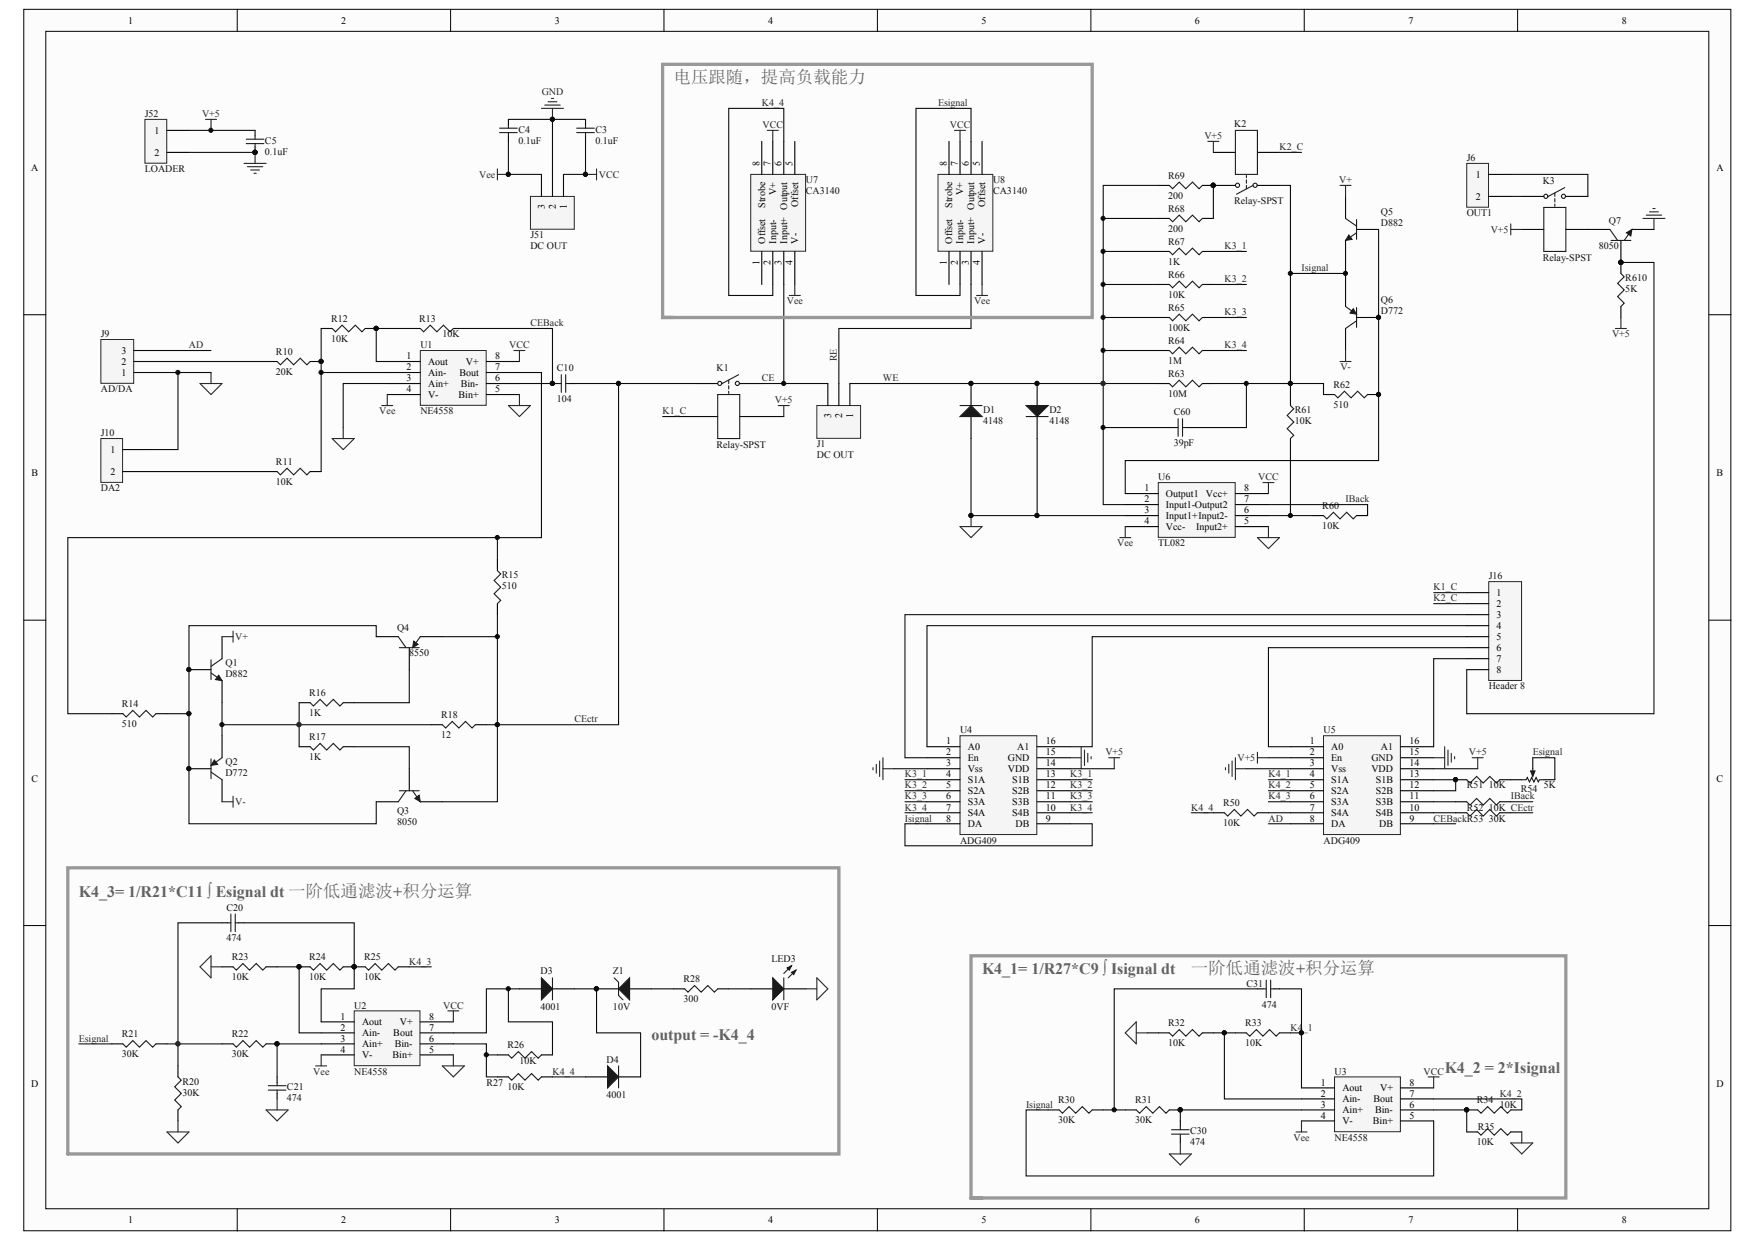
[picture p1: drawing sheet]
<svg xmlns="http://www.w3.org/2000/svg" width="297mm" height="210mm" viewBox="0 0 297 210" stroke-linecap="round" stroke-linejoin="round" font-family="sans-serif">
<g fill="#fcfcfc" stroke="#000" stroke-width=".17">
<path d="M4 1.6h288.3v206.2h-288.3z"/>
<path d="M7.7 5.3h280.9v198.8h-280.9z"/>
</g>
<g fill="none" stroke="#000" stroke-width=".17">
<path d="M40.1 1.6v3.7M76.1 1.6v3.7M112.1 1.6v3.7M148.2 1.6v3.7M184.2 1.6v3.7M220.2 1.6v3.7M256.3 1.6v3.7M4 53.1h3.7M288.6 53.1h3.7M4 104.7h3.7M288.6 104.7h3.7M4 156.3h3.7"/>
<path d="M288.6 156.3h3.7M40.1 204.2v3.7M76.1 204.2v3.7M112.1 204.2v3.7M148.2 204.2v3.7M184.2 204.2v3.7M220.2 204.2v3.7M256.3 204.2v3.7"/>
</g>
<g fill="#0e0e0e" stroke="#0e0e0e" stroke-width=".17">
<circle cx="30" cy="176.3" r=".35"/>
<circle cx="50.5" cy="122.4" r=".35"/>
<circle cx="186.3" cy="64.7" r=".35"/>
<circle cx="43.1" cy="25.7" r=".35"/>
<circle cx="100.7" cy="167" r=".35"/>
<circle cx="31.9" cy="113.1" r=".35"/>
<circle cx="31.9" cy="129.8" r=".35"/>
</g>
<path d="M43.1 22v.9M43.1 24.8v.9M31.9 113.1h3.7M37.5 107.5v3.7M37.5 114.9v3.8M31.9 129.8h3.7M37.5 124.2v3.8M37.5 131.7v3.7M100.7 167h3.8M106.3 167h3.7" fill="none" stroke="#000" stroke-width=".19"/>
<path d="M41.6 23.5h3M41.6 24.2h3M43.1 22.9v.6M43.1 24.2v.6M35.6 113.6l1.9 1.3M35.6 111.4v3.4M37.5 111.2l-1.9 1.3M35.6 128.1v3.4M35.6 130.4l1.9 1.3M37.5 128l-1.3 .9M103.7 165.1l.8 .8v2.2l.7 .7" fill="none" stroke="#1c1c1c" stroke-width=".19"/>
<path d="M104.5 167l1.8-1.9v3.7z" fill="#1c1c1c" stroke="#1c1c1c" stroke-width=".19"/>
<g fill="#1c1c1c" stroke="#1c1c1c" stroke-width=".17">
<path d="M36.9 114l.6 .9-1.1-.1z"/>
<path d="M36.2 128.3l.6 .8-1.2 .2z"/>
</g>
<path d="M24.5 20.2h3.7v7.4h-3.7z" fill="#f5f5f5" stroke="#262626" stroke-width=".17"/>
<path d="M28.2 22h3.7M28.2 25.7h3.7" fill="none" stroke="#000" stroke-width=".19"/>
<path d="M31.9 22h11.2M31.9 25.7h11.2" fill="none" stroke="#0e0e0e" stroke-width=".19"/>
<path d="M34.7 20.2h1.9M35.6 20.2v1.8M41.2 27.6h3.7M41.8 28.2h2.6M42.3 28.7h1.5M42.9 29.3h.4M43.1 25.7v1.9" fill="none" stroke="#262626" stroke-width=".19"/>
<g fill="#0e0e0e" stroke="#0e0e0e" stroke-width=".17">
<circle cx="43.1" cy="25.7" r=".35"/>
<circle cx="35.6" cy="22" r=".35"/>
</g>
<path d="M89.6 33.2h7.4v5.5h-7.4z" fill="#f5f5f5" stroke="#262626" stroke-width=".17"/>
<path d="M85.9 20.2v.9M85.9 22.9v1M91.4 29.5v3.7M93.3 29.5v3.7M95.2 29.5v3.7M98.9 20.2v.9M98.9 22.9v1" fill="none" stroke="#000" stroke-width=".19"/>
<path d="M84.4 21.6h2.9M84.4 22.4h2.9M85.9 21.1v.5M85.9 22.4v.5M97.4 21.6h3M97.4 22.4h3M98.9 21.1v.5M98.9 22.4v.5" fill="none" stroke="#1c1c1c" stroke-width=".19"/>
<path d="M85.9 23.9v5.6h5.5M85.9 20.2h13M93.3 20.2v9.3M98.9 23.9v5.6h-3.7" fill="none" stroke="#0e0e0e" stroke-width=".19"/>
<g fill="#0e0e0e" stroke="#0e0e0e" stroke-width=".17">
<circle cx="85.8" cy="29.4" r=".35"/>
<circle cx="98.9" cy="29.4" r=".35"/>
<circle cx="93.3" cy="20.1" r=".35"/>
</g>
<path d="M91.4 18.3h3.8M92 17.7h2.6M92.6 17.2h1.4M93.1 16.6h.4M93.3 18.3v1.9M84 29.5h1.9M84 28.5v1.9M98.9 29.5h1.8M100.7 28.5v1.9" fill="none" stroke="#262626" stroke-width=".19"/>
<path d="M17 57.3h5.6v7.4h-5.6z" fill="#f5f5f5" stroke="#262626" stroke-width=".17"/>
<path d="M22.6 59.2h3.7M22.6 62.9h3.7M22.6 61h3.7" fill="none" stroke="#000" stroke-width=".19"/>
<path d="M26.3 59.2h9.3" fill="none" stroke="#0e0e0e" stroke-width=".19"/>
<path d="M33.8 64.8h3.7l-1.9 1.8zM35.6 62.9v1.9" fill="none" stroke="#262626" stroke-width=".19"/>
<path d="M71 59.2h11.1v9.2h-11.1z" fill="#f5f5f5" stroke="#262626" stroke-width=".17"/>
<path d="M65.4 61h5.6M65.4 62.9h5.6M65.4 64.8h5.6M65.4 66.6h5.6M82.1 61h5.6M82.1 62.9h5.6M82.1 64.8h5.6M82.1 66.6h5.6" fill="none" stroke="#000" stroke-width=".19"/>
<path d="M17 74.1h3.7v7.4h-3.7z" fill="#f5f5f5" stroke="#262626" stroke-width=".17"/>
<g fill="none" stroke="#000" stroke-width=".19">
<path d="M54.2 55.5h1.9M61.7 55.5h1.8M69.1 55.5h1.9M76.6 55.5h1.8M20.8 75.9h3.7M20.8 79.6h3.7M44.9 79.6h1.9M44.9 61h1.9M52.4 79.6h1.8M52.4 61h1.8M93.3 64.8h.9M96.1 64.8h.9"/>
<path d="M84 94.5v1.9M50.5 118.7h1.9M58 118.7h1.8M63.5 107.5h3.8M69.1 109.4v3.7M71 107.5h3.7M84 101.9v1.9M18.9 120.5h1.9M26.3 120.5h1.9M50.5 126.1h1.9M58 126.1h1.8M63.5 135.4h3.8"/>
<path d="M69.1 129.8v3.7M71 135.4h3.7M72.8 122.4h1.9M80.3 122.4h1.8"/>
</g>
<g fill="none" stroke="#0e0e0e" stroke-width=".19">
<path d="M54.2 55.5v24.1M69.1 55.5h-5.6v5.5h1.9M78.4 55.5h14.9v9.3h-5.6M24.5 79.6h20.4M26.3 62.9h9.3M26.3 61h18.6M30.1 62.9v13h-5.6M54.2 62.9h11.2M65.4 64.8h-7.4v7.4M87.7 62.9h3.7v27.9h-79.9v29.7h7.4M97 64.8h7.5v57.6h-20.5v13h-9.3M84 90.8v3.7"/>
<path d="M37.5 118.7v5.5M50.5 118.7v7.4M63.5 107.5v-1.8h-31.6v14.8h-3.7M69.1 113.1v5.6h-9.3M74.7 107.5h9.3M84 103.8v18.6h-1.9M31.9 120.5v18.6h31.6v-3.7M37.5 122.4h35.3M59.8 126.1h9.3v3.7"/>
</g>
<g fill="#0e0e0e" stroke="#0e0e0e" stroke-width=".17">
<circle cx="30" cy="62.9" r=".35"/>
<circle cx="54.2" cy="61" r=".35"/>
<circle cx="54.2" cy="62.9" r=".35"/>
<circle cx="63.5" cy="55.5" r=".35"/>
<circle cx="93.3" cy="64.7" r=".35"/>
<circle cx="31.9" cy="120.5" r=".35"/>
<circle cx="37.5" cy="122.4" r=".35"/>
<circle cx="84" cy="122.4" r=".35"/>
<circle cx="84" cy="107.5" r=".35"/>
<circle cx="104.4" cy="64.7" r=".35"/>
<circle cx="84" cy="90.8" r=".35"/>
</g>
<g fill="none" stroke="#1c1c1c" stroke-width=".19">
<path d="M56.1 55.5l.6 .5 1.1-1.1 1.1 1.1 1.1-1.1 1.1 1.1 .6-.5M71 55.5l.5 .5 1.1-1.1 1.2 1.1 1.1-1.1 1.1 1.1 .6-.5M46.8 61l.6 .6 1.1-1.1 1.1 1.1 1.1-1.1 1.1 1.1 .6-.6M46.8 79.6l.6 .6 1.1-1.1 1.1 1.1 1.1-1.1 1.1 1.1 .6-.6M94.2 64.8h.6M94.8 63.3v3M95.5 63.3v3M95.5 64.8h.6M84 96.4l.6 .5-1.2 1.1 1.2 1.1-1.2 1.2 1.2 1.1-.6 .5M52.4 118.7l.5 .5 1.1-1.1 1.2 1.1 1.1-1.1 1.1 1.1 .6-.5M67.3 107.5l1.3 1.9M67.4 109.4h3.4"/>
<path d="M71 107.5l-1 1.3M20.8 120.5l.5 .6 1.1-1.1 1.1 1.1 1.2-1.1 1.1 1.1 .5-.6M52.4 126.1l.5 .6 1.1-1.2 1.2 1.2 1.1-1.2 1.1 1.2 .6-.6M67.4 133.5h3.4M68.6 133.5l-1.3 1.9M69.7 133.5l1.3 1.9M74.7 122.4l.6 .5 1.1-1.1 1.1 1.1 1.1-1.1 1.1 1.1 .6-.5"/>
</g>
<path d="M56.1 74.1h3.7l-1.8 1.8zM58 72.2v1.9M85.9 68.5h3.7l-1.9 1.8zM87.7 66.6v1.9M37.5 107.5h1.9M39.4 106.6v1.8M37.5 135.4h1.9M39.4 134.5v1.8" fill="none" stroke="#262626" stroke-width=".19"/>
<g fill="#1c1c1c" stroke="#1c1c1c" stroke-width=".17">
<path d="M70 134.8l.8-.5 .2 1.1z"/>
<path d="M69.9 108.3l.7 .5-.9 .6z"/>
</g>
<circle cx="50.5" cy="122.4" r=".35" fill="#262626" stroke="#262626" stroke-width=".17"/>
<path d="M59.8 170.7h11.1v9.3h-11.1z" fill="#f5f5f5" stroke="#262626" stroke-width=".17"/>
<g fill="none" stroke="#000" stroke-width=".19">
<path d="M37.5 155.8h.9M40.3 155.8h.9M18.9 176.3h1.9M26.3 176.3h1.9M30.1 180v1.9M37.5 176.3h1.9M37.5 163.3h1.9M44.9 176.3h1.9M44.9 163.3h1.9M50.5 163.3h1.9M54.2 172.6h5.6M54.2 174.4h5.6"/>
<path d="M54.2 176.3h5.6M54.2 178.1h5.6M58 163.3h3.7M67.3 163.3h1.8M71 172.6h5.6M71 174.4h5.6M71 176.3h5.6M71 178.1h5.6M84 178.1h1.9M87.7 167h3.7M91.4 178.1h1.9M93.3 167h3.7"/>
<path d="M113.8 167h1.8M121.2 167h1.9M126.8 167h3.7M132.4 167h3.7M195.6 174.4h1.9M203 174.4h1.9M208.6 174.4h1.9M216.1 174.4h1.8M30.1 187.4v1.9M46.8 181.9v.9M46.8 184.6v1M84 181.9h1.9"/>
<path d="M91.4 181.9h1.9M98.9 181.9h3.7M104.5 181.9h3.7M177 187.4h1.9M184.4 187.4h1.9M190 187.4h1.9M197.5 187.4h1.8M247.7 187.4h1.8M247.7 191.1h1.8M255.1 187.4h1.9M255.1 191.1h1.9"/>
</g>
<g fill="#0e0e0e" stroke="#0e0e0e" stroke-width=".17">
<circle cx="59.8" cy="163.3" r=".35"/>
<circle cx="50.5" cy="163.3" r=".35"/>
<circle cx="46.8" cy="176.3" r=".35"/>
<circle cx="199.3" cy="187.4" r=".35"/>
<circle cx="82.1" cy="178.1" r=".35"/>
<circle cx="85.8" cy="167" r=".35"/>
<circle cx="100.7" cy="167" r=".35"/>
<circle cx="247.7" cy="187.4" r=".35"/>
</g>
<g fill="none" stroke="#1c1c1c" stroke-width=".19">
<path d="M38.4 155.8h.6M39 154.3v3M39.7 154.3v3M39.7 155.8h.6M20.8 176.3l.5 .5 1.1-1.1 1.1 1.1 1.2-1.1 1.1 1.1 .5-.5M39.4 163.3l.5 .5 1.1-1.1 1.1 1.1 1.2-1.1 1.1 1.1 .5-.5M39.4 176.3l.5 .5 1.1-1.1 1.1 1.1 1.2-1.1 1.1 1.1 .5-.5M52.4 163.3l.5 .5 1.1-1.1 1.2 1.1 1.1-1.1 1.1 1.1 .6-.5M61.7 163.3l.5 .5 1.1-1.1 1.2 1.1 1.1-1.1 1.1 1.1 .6-.5M85.9 178.1l.5 .6 1.1-1.1 1.1 1.1 1.2-1.1 1.1 1.1 .5-.6M93.3 165.1v3.7M104.5 180v3.7"/>
<path d="M115.6 167l.6 .5 1.1-1.1 1.1 1.1 1.1-1.1 1.1 1.1 .6-.5M132.4 165.1v3.7M133.7 163.1l-1.3 1.3M134.4 163.8l-1.3 1.3M197.5 174.4l.5 .6 1.1-1.1 1.1 1.1 1.2-1.1 1.1 1.1 .5-.6M210.5 174.4l.5 .6 1.2-1.1 1.1 1.1 1.1-1.1 1.1 1.1 .6-.6M30.1 181.9l.5 .5-1.1 1.1 1.1 1.1-1.1 1.2 1.1 1.1-.5 .5M45.3 184.1h3M45.3 183.3h3M46.8 182.8v.5M46.8 184.1v.5M85.9 181.9l.5 .5 1.1-1.1 1.1 1.1 1.2-1.1 1.1 1.1 .5-.5"/>
<path d="M178.9 187.4l.5 .6 1.1-1.1 1.1 1.1 1.2-1.1 1.1 1.1 .5-.6M191.9 187.4l.5 .6 1.2-1.1 1.1 1.1 1.1-1.1 1.1 1.1 .6-.6M249.5 191.1l.6 .6 1.1-1.1 1.1 1.1 1.1-1.1 1.2 1.1 .5-.6M249.5 187.4l.6 .6 1.1-1.1 1.1 1.1 1.1-1.1 1.2 1.1 .5-.6"/>
</g>
<g fill="#1c1c1c" stroke="#1c1c1c" stroke-width=".19">
<path d="M130.5 165.1l1.9 1.9-1.9 1.8z"/>
<path d="M133.7 164.2l.7-.4-.4 .8z"/>
<path d="M132.9 163.5l.8-.4-.4 .7z"/>
<path d="M91.4 165.1l1.9 1.9-1.9 1.8z"/>
<path d="M102.6 180l1.9 1.9-1.9 1.8z"/>
</g>
<g fill="none" stroke="#0e0e0e" stroke-width=".19">
<path d="M37.5 155.8h-7.4v24.2M41.2 155.8h18.6v11.2h-5.6v5.6M13.3 176.3h5.6M28.2 176.3h9.3M46.8 163.3h3.7v11.1h3.7M54.2 176.3h-7.4v5.6M69.1 163.3h3.7M76.6 176.3h5.5v5.6h1.9M82.1 178.1h1.9M85.9 167v5.6h7.4v5.5M87.7 167h-5.6v7.4h-5.5M97 167h3.7v7.4h7.5v7.5"/>
<path d="M110 167h3.8M123.1 167h3.7M93.3 181.9h5.6"/>
</g>
<path d="M33.8 163.3l1.8-1.9v3.7zM35.6 163.3h1.9M74.7 180h3.7l-1.8 1.9zM76.6 178.1v1.9M136.1 167h1.8M137.9 165.1l1.9 1.9-1.9 1.8zM28.2 191.1h3.7l-1.8 1.9zM30.1 189.3v1.8" fill="none" stroke="#262626" stroke-width=".19"/>
<path d="M225.4 181.9h11.1v9.2h-11.1z" fill="#f5f5f5" stroke="#262626" stroke-width=".17"/>
<path d="M212.3 167h1M215.1 167h1M199.3 189.3v.9M199.3 192.1v.9M219.8 183.7h5.6M219.8 185.6h5.6M219.8 187.4h5.6M219.8 189.3h5.6M236.5 183.7h5.6M236.5 185.6h5.6M236.5 187.4h5.6M236.5 189.3h5.6" fill="none" stroke="#000" stroke-width=".19"/>
<path d="M193.7 174.4h1.9M204.9 174.4h1.9v11.2h13M206.8 174.4h1.8M212.3 167h-24.1v20.4M216.1 167h3.7v7.4M217.9 174.4h1.9v9.3M177 187.4h-3.7v11.2h68.8v-9.3M186.3 187.4h3.7M242.1 185.6h14.9v1.8M242.1 187.4h5.6v3.7" fill="none" stroke="#0e0e0e" stroke-width=".19"/>
<g fill="#0e0e0e" stroke="#0e0e0e" stroke-width=".17">
<circle cx="206.7" cy="174.4" r=".35"/>
<circle cx="219.7" cy="174.4" r=".35"/>
<circle cx="188.1" cy="187.4" r=".35"/>
<circle cx="247.7" cy="187.4" r=".35"/>
</g>
<path d="M213.3 167h.5M213.8 165.5v3M214.6 165.5v3M214.6 167h.5M197.8 191.5h3M197.8 190.8h3M199.3 190.2v.6M199.3 191.5v.6" fill="none" stroke="#1c1c1c" stroke-width=".19"/>
<path d="M190 174.4l1.9-1.8v3.7zM191.9 174.4h1.8M255.1 193h3.7l-1.8 1.9zM257 191.1v1.9" fill="none" stroke="#262626" stroke-width=".19"/>
<path d="M126.8 29.5h9.2v12.9h-9.2z" fill="#f5f5f5" stroke="#262626" stroke-width=".17"/>
<path d="M128.6 23.9v5.6M130.5 23.9v5.6M132.4 23.9v5.6M134.2 23.9v5.6M128.6 42.5v5.5M130.5 42.5v5.5M132.4 42.5v5.5M134.2 42.5v5.5" fill="none" stroke="#000" stroke-width=".19"/>
<path d="M158.4 29.5h9.3v12.9h-9.3z" fill="#f5f5f5" stroke="#262626" stroke-width=".17"/>
<path d="M160.3 23.9v5.6M162.1 23.9v5.6M164 23.9v5.6M165.8 23.9v5.6M160.3 42.5v5.5M162.1 42.5v5.5M164 42.5v5.5M165.8 42.5v5.5" fill="none" stroke="#000" stroke-width=".19"/>
<path d="M132.4 23.9v-5.6h-9.3v31.6h7.4v-1.9M164 23.9v-5.6h-9.3v31.6h7.4v-1.9" fill="none" stroke="#0e0e0e" stroke-width=".19"/>
<path d="M137.9 68.5h7.4v5.5h-7.4z" fill="#f5f5f5" stroke="#262626" stroke-width=".17"/>
<path d="M139.8 64.8v3.7M141.7 64.8v3.7M143.5 64.8v3.7M164 64.8v3.7M164 70.3v3.8M175.1 64.8v3.7M175.1 70.3v3.8" fill="none" stroke="#000" stroke-width=".19"/>
<path d="M132.4 48v16.8M164 48v7.5h-22.3v9.3M128.6 64.8h11.2" fill="none" stroke="#0e0e0e" stroke-width=".19"/>
<g fill="#0e0e0e" stroke="#0e0e0e" stroke-width=".17">
<circle cx="132.3" cy="64.7" r=".35"/>
<circle cx="164" cy="64.7" r=".35"/>
<circle cx="175.1" cy="64.7" r=".35"/>
</g>
<g fill="#1c1c1c" stroke="#1c1c1c" stroke-width=".19">
<path d="M162.1 70.3l1.9-1.8 1.8 1.8z"/>
<path d="M173.3 68.5h3.7l-1.9 1.8z"/>
</g>
<path d="M162.1 68.5h3.7M173.3 70.3h3.7" fill="none" stroke="#1c1c1c" stroke-width=".19"/>
<path d="M195.6 81.5h13v9.2h-13z" fill="#f5f5f5" stroke="#262626" stroke-width=".17"/>
<g fill="none" stroke="#000" stroke-width=".19">
<path d="M195.6 31.3h1.9M195.6 36.9h1.9M203 31.3h5.6M203 36.9h1.9M204.9 25.7h3.7M212.3 31.3h3.8M212.3 25.7h3.8M227.2 33.2v3.7M229.1 38.7h3.7M195.6 42.5h1.9M195.6 48h1.9M195.6 53.6h1.9"/>
<path d="M195.6 59.2h1.9M203 42.5h1.9M203 48h1.9M203 53.6h1.9M203 59.2h1.9M227.2 40.6v3.7M227.2 48v3.8M227.2 55.5v3.7M229.1 53.6h3.7M117.5 64.8h3.7M117.5 70.3h3.7M124.9 64.8h3.7"/>
<path d="M124.9 70.3h3.7M195.6 64.8h1.9M197.5 72.2h.9M200.2 72.2h1M203 64.8h1.9M217.9 66.6v1.9M217.9 74.1v1.8M223.5 66.6h1.9M230.9 66.6h1.9M190 83.4h5.6M190 85.2h5.6M190 87.1h5.6"/>
<path d="M190 88.9h5.6M208.6 83.4h5.6M208.6 85.2h5.6M208.6 87.1h5.6M208.6 88.9h5.6M221.6 87.1h1.9M229.1 87.1h1.8"/>
</g>
<g fill="#0e0e0e" stroke="#0e0e0e" stroke-width=".17">
<circle cx="204.9" cy="31.3" r=".35"/>
<circle cx="232.8" cy="53.6" r=".35"/>
<circle cx="186.3" cy="36.9" r=".35"/>
<circle cx="186.3" cy="42.4" r=".35"/>
<circle cx="186.3" cy="48" r=".35"/>
<circle cx="186.3" cy="53.6" r=".35"/>
<circle cx="186.3" cy="59.2" r=".35"/>
<circle cx="175.1" cy="87" r=".35"/>
<circle cx="164" cy="87" r=".35"/>
<circle cx="217.9" cy="87" r=".35"/>
<circle cx="217.9" cy="64.7" r=".35"/>
<circle cx="232.8" cy="66.6" r=".35"/>
<circle cx="210.4" cy="64.7" r=".35"/>
<circle cx="186.3" cy="72.2" r=".35"/>
<circle cx="227.2" cy="46.2" r=".35"/>
<circle cx="217.9" cy="46.2" r=".35"/>
</g>
<g fill="none" stroke="#1c1c1c" stroke-width=".19">
<path d="M197.5 31.3l.5 .6 1.1-1.1 1.1 1.1 1.2-1.1 1.1 1.1 .5-.6M197.5 36.9l.5 .5 1.1-1.1 1.1 1.1 1.2-1.1 1.1 1.1 .5-.5M208.6 22h3.7v7.5h-3.7zM210.5 29.6v.4M210.5 30.4v.5M210.5 31.3v.6M211.6 31.3l-2.8 1.5M227.2 36.9l1.9 1.3M229.1 37.1v3.3M229.1 39.3l-1.9 1.3M197.5 42.5l.5 .5 1.1-1.1 1.1 1.1 1.2-1.1 1.1 1.1 .5-.5M197.5 48l.5 .6 1.1-1.1 1.1 1.1 1.2-1.1 1.1 1.1 .5-.6"/>
<path d="M197.5 53.6l.5 .6 1.1-1.1 1.1 1.1 1.2-1.1 1.1 1.1 .5-.6M197.5 59.2l.5 .5 1.1-1.1 1.1 1.1 1.2-1.1 1.1 1.1 .5-.5M227.2 51.8l1.3 .9M229.1 51.9v3.4M229.1 54.2l-1.9 1.3M121.2 66.6h3.7v7.5h-3.7zM123.1 64.2v.6M123.1 65.1v.6M123.1 66.1v.3M124.7 63.3l-2.8 1.5M197.5 64.8l.5 .5 1.1-1.1 1.1 1.1 1.2-1.1 1.1 1.1 .5-.5M198.4 72.2h.5"/>
<path d="M198.9 70.7v3M199.7 70.7v3M199.7 72.2h.5M217.9 68.5l.6 .5-1.1 1.2 1.1 1.1-1.1 1.1 1.1 1.1-.6 .6M225.4 66.6l.5 .6 1.1-1.1 1.1 1.1 1.2-1.1 1.1 1.1 .5-.6M223.5 87.1l.6 .5 1.1-1.1 1.1 1.1 1.1-1.1 1.1 1.1 .6-.5"/>
<circle cx="209" cy="31.3" r=".35"/>
<circle cx="211.9" cy="31.3" r=".35"/>
<circle cx="121.5" cy="64.7" r=".35"/>
<circle cx="124.5" cy="64.7" r=".35"/>
</g>
<g fill="#1c1c1c" stroke="#1c1c1c" stroke-width=".17">
<path d="M228.5 52.1l.6 1-1.1-.2z"/>
<path d="M227.8 39.7l.5 .7-1.1 .2z"/>
</g>
<g fill="none" stroke="#0e0e0e" stroke-width=".19">
<path d="M186.3 36.9h9.3M195.6 31.3h-9.3v53.9h3.7M204.9 31.3v5.6M216.1 31.3h1.8v33.5h5.6v1.8M216.1 25.7h3.7M232.8 38.7v39.1h-42.8v5.6M186.3 42.5h9.3M186.3 48h9.3M186.3 53.6h9.3M186.3 59.2h9.3M204.9 42.5h5.6M204.9 48h5.6"/>
<path d="M204.9 53.6h5.6M204.9 59.2h5.6M217.9 46.2h9.3M227.2 44.3v3.7M111.9 70.3h5.6M128.6 70.3h3.8M143.5 64.8h52.1M164 74.1v13h11.1M175.1 74.1v13h14.9M186.3 72.2h11.2M204.9 64.8h13v1.8M210.5 64.8v7.4h-9.3"/>
<path d="M217.9 75.9v11.2M214.2 85.2h16.7v1.9M214.2 87.1h7.4"/>
</g>
<path d="M204 23.9h1.8M204.9 23.9v1.8M226.3 31.3h1.8M227.2 31.3v1.9M227.2 59.2v1.8M131.4 68.5h1.9M132.4 68.5v1.8M226.3 61h1.8M162.1 88.9h3.7l-1.8 1.9zM164 87.1v1.8M212.3 90.8h3.8l-1.9 1.8zM214.2 88.9v1.9" fill="none" stroke="#262626" stroke-width=".19"/>
<circle cx="186.3" cy="64.7" r=".35" fill="#262626" stroke="#262626" stroke-width=".17"/>
<path d="M223.5 124.2h13v16.7h-13z" fill="#f5f5f5" stroke="#262626" stroke-width=".17"/>
<g fill="none" stroke="#000" stroke-width=".19">
<path d="M217.9 126.1h5.6M217.9 128h5.6M217.9 129.8h5.6M217.9 131.7h5.6M217.9 133.5h5.6M217.9 135.4h5.6M217.9 137.2h5.6M217.9 139.1h5.6M236.5 126.1h5.6M236.5 128h5.6M236.5 129.8h5.6M236.5 131.7h5.6"/>
<path d="M236.5 133.5h5.6M236.5 135.4h5.6M236.5 137.2h5.6M236.5 139.1h5.6"/>
</g>
<path d="M162.1 124.2h13v16.7h-13z" fill="#f5f5f5" stroke="#262626" stroke-width=".17"/>
<g fill="none" stroke="#000" stroke-width=".19">
<path d="M156.5 126.1h5.6M156.5 128h5.6M156.5 129.8h5.6M156.5 131.7h5.6M156.5 133.5h5.6M156.5 135.4h5.6M156.5 137.2h5.6M156.5 139.1h5.6M175.1 126.1h5.6M175.1 128h5.6M175.1 129.8h5.6M175.1 131.7h5.6"/>
<path d="M175.1 133.5h5.6M175.1 135.4h5.6M175.1 137.2h5.6M175.1 139.1h5.6M204.9 137.2h1.9M212.3 137.2h1.9M245.8 131.7h1.9M245.8 135.4h1.9M245.8 137.2h1.9M253.3 131.7h3.7M253.3 135.4h1.8M253.3 137.2h1.8"/>
<path d="M258.8 128v1.8M260.7 131.7h1.9"/>
</g>
<g fill="none" stroke="#0e0e0e" stroke-width=".19">
<path d="M247.7 107.5h-63.3v18.6h-3.7M152.8 131.7h3.7M152.8 133.5h3.7M152.8 135.4h3.7M152.8 137.2h3.7M156.5 139.1h-3.7v3.7h31.6v-3.7h-3.7M180.7 131.7h3.7M180.7 133.5h3.7M180.7 135.4h3.7M180.7 137.2h3.7M201.2 137.2h3.7M214.2 131.7h3.7"/>
<path d="M214.2 133.5h3.7M214.2 135.4h3.7M214.2 137.2h3.7M214.2 128h3.7M214.2 139.1h3.7M242.1 131.7h3.7v1.8h-3.7M242.1 135.4h3.7M242.1 137.2h3.7M242.1 139.1h3.7M255.1 135.4h3.7M255.1 137.2h3.7M258.8 128h3.8v3.7"/>
</g>
<path d="M206.8 137.2l.5 .6 1.1-1.1 1.1 1.1 1.2-1.1 1.1 1.1 .5-.6M247.7 137.2l.5 .6 1.2-1.1 1.1 1.1 1.1-1.1 1.1 1.1 .6-.6M247.7 135.4l.5 .5 1.2-1.1 1.1 1.1 1.1-1.1 1.1 1.1 .6-.5M247.7 131.7l.5 .5 1.2-1.1 1.1 1.1 1.1-1.1 1.1 1.1 .6-.5M257 131.7h.7l.2-.4 .4 .7 .4-.7 .3 .7 .4-.7 .4 .7 .2-.3h.7M258.8 129.8v.9" fill="none" stroke="#1c1c1c" stroke-width=".19"/>
<circle cx="245.8" cy="131.7" r=".35" fill="#0e0e0e" stroke="#0e0e0e" stroke-width=".17"/>
<path d="M258.5 130.2h.7l-.4 .9z" fill="#1c1c1c" stroke="#1c1c1c" stroke-width=".19"/>
<path d="M212.3 127v1.9M212.3 128h1.9" fill="none" stroke="#262626" stroke-width=".19"/>
<path d="M251.4 98.2h5.5v16.7h-5.5z" fill="#f5f5f5" stroke="#262626" stroke-width=".17"/>
<path d="M257 33.2h3.7M257 38.7h3.7M264.4 33.2h3.7M264.4 38.7h3.7M247.7 100.1h3.7M247.7 101.9h3.7M247.7 103.8h3.7M247.7 105.7h3.7M247.7 107.5h3.7M247.7 109.4h3.7M247.7 111.2h3.7M247.7 113.1h3.7" fill="none" stroke="#000" stroke-width=".19"/>
<path d="M273.7 44.3h5.6v76.2h-31.6v-7.4M242.1 100.1h5.6M242.1 101.9h5.6M247.7 103.8h-94.9v24.2h3.7M247.7 105.7h-91.2v20.4M247.7 109.4h-33.5v16.7h3.7M247.7 111.2h-5.6v14.9" fill="none" stroke="#0e0e0e" stroke-width=".19"/>
<circle cx="273.7" cy="44.3" r=".35" fill="#0e0e0e" stroke="#0e0e0e" stroke-width=".17"/>
<g fill="none" stroke="#1c1c1c" stroke-width=".19">
<path d="M260.7 35h3.7v7.5h-3.7zM262.6 32.6v.6M262.6 33.5v.6M262.6 34.5v.3M264.2 31.7l-2.8 1.5"/>
<circle cx="261" cy="33.2" r=".35"/>
<circle cx="264" cy="33.2" r=".35"/>
</g>
<path d="M247.7 27.6h3.7v7.4h-3.7z" fill="#f5f5f5" stroke="#262626" stroke-width=".17"/>
<path d="M251.4 29.5h3.7M251.4 33.2h3.7M268.1 38.7h3.8M275.6 38.7h3.7M273.7 40.6v5.6M273.7 51.8v1.8" fill="none" stroke="#000" stroke-width=".19"/>
<g fill="#0e0e0e" stroke="#0e0e0e" stroke-width=".17">
<circle cx="273.7" cy="44.3" r=".35"/>
<circle cx="104.4" cy="64.7" r=".35"/>
<circle cx="199.3" cy="187.4" r=".35"/>
</g>
<path d="M271.9 38.7l1.3 1.9M275.6 38.7l-1.3 1.9M272 40.6h3.4M273.7 46.2l.6 .5-1.1 1.2 1.1 1.1-1.1 1.1 1.1 1.1-.6 .6" fill="none" stroke="#1c1c1c" stroke-width=".19"/>
<path d="M274.7 39.3l.9-.6-.2 1.2z" fill="#1c1c1c" stroke="#1c1c1c" stroke-width=".17"/>
<g fill="none" stroke="#262626" stroke-width=".19">
<path d="M129.6 22h1.8M130.5 22v1.9M161.2 22h1.8M162.1 22v1.9M255.1 37.8v1.9M255.1 38.7h1.9M277.4 36.9h3.8M278 36.3h2.6M278.6 35.8h1.4M279.1 35.2h.4M279.3 36.9v1.8M86.8 59.2h1.8"/>
<path d="M87.7 59.2v1.8M133.3 49.9h1.8M134.2 48v1.9M164.9 49.9h1.9M165.8 48v1.9M272.8 55.5h1.9M273.7 53.6v1.9M64.5 68.5h1.8M65.4 66.6v1.9M189.1 90.8h1.8M190 88.9v1.9M213.3 81.5h1.8"/>
<path d="M214.2 81.5v1.9M147.4 129.6v.4M148 129.1v1.5M148.5 128.5v2.6M149.1 128v3.7M149.1 129.8h1.9M180.7 128h1.9M182.6 126.1v3.7M183.1 126.7v2.6M183.7 127.2v1.5M184.3 127.8v.3M187.2 128h1.9"/>
<path d="M188.2 128v1.8M206.9 129.6v.4M207.5 129.1v1.5M208.1 128.5v2.6M208.6 129.8h1.9M208.6 128v3.7M242.1 128h1.9M244 126.1v3.7M244.5 126.7v2.6M245.1 127.2v1.5M245.6 127.8v.3M248.6 128h1.9"/>
<path d="M249.5 128v1.8M53.3 180h1.9M54.2 178.1v1.9M75.6 170.7h1.9M76.6 170.7v1.9M44.9 187.4h3.8l-1.9 1.9zM46.8 185.6v1.8M197.5 194.9h3.7l-1.9 1.8zM199.3 193v1.9M218.8 191.1h1.9M219.8 189.3v1.8M241.2 181.9h1.8"/>
<path d="M242.1 181.9v1.8"/>
</g>
<path d="M255.1 29.5h13v3.7M255.1 33.2h1.9M104.5 64.8h13M151 129.8h5.5M180.7 129.8h7.5M210.5 129.8h7.4M242.1 129.8h7.4M219.8 187.4h-20.5v1.9" fill="none" stroke="#0e0e0e" stroke-width=".19"/>
<path d="M111.9 53.6h72.5v-42.7h-72.5v42.7h1.9M11.5 146.5h130.2v48.4h-130.2zM164 202.3h100.4v-40.9h-100.4v40.9h1.8" fill="none" stroke="#999" stroke-width=".56"/>
<circle cx="30" cy="176.3" r=".35" fill="#262626" stroke="#262626" stroke-width=".17"/>
<g font-size="3" fill="#616161">
<text x="113.7" y="14">电压跟随，提高负载能力</text>
<text x="201.1" y="164.6">一阶低通滤波+积分运算</text>
</g>
<g font-size="2.7" fill="#616161">
<text x="13.3" y="151.6">K4_3= 1/R21*C11 ∫ Esignal dt 一阶低通滤波+积分运算</text>
<text x="165.8" y="164.6">K4_1= 1/R27*C9 ∫ Isignal dt</text>
<text x="110" y="175.7">output = -K4_4</text>
<text x="244" y="181.3">K4_2 = 2*Isignal</text>
</g>
<g font-size="1.7">
<text x="21.6" y="4">1</text>
<text x="57.6" y="4">2</text>
<text x="93.7" y="4">3</text>
<text x="129.7" y="4">4</text>
<text x="165.8" y="4">5</text>
<text x="201.8" y="4">6</text>
<text x="237.8" y="4">7</text>
<text x="273.9" y="4">8</text>
<text x="26.1" y="22.6">1</text>
<text x="5.3" y="28.9">A</text>
<text x="26.1" y="26.3">2</text>
<text x="128.3" y="28" transform="rotate(-90 128.3 28)">8</text>
<text x="130.1" y="28" transform="rotate(-90 130.1 28)">7</text>
<text x="132" y="28" transform="rotate(-90 132 28)">6</text>
<text x="133.9" y="28" transform="rotate(-90 133.9 28)">5</text>
<text x="159.9" y="28" transform="rotate(-90 159.9 28)">8</text>
<text x="161.7" y="28" transform="rotate(-90 161.7 28)">7</text>
<text x="163.6" y="28" transform="rotate(-90 163.6 28)">6</text>
<text x="165.5" y="28" transform="rotate(-90 165.5 28)">5</text>
<text x="289.8" y="28.9">A</text>
<text x="92" y="35.3" transform="rotate(-90 92 35.3)">3</text>
<text x="93.9" y="35.3" transform="rotate(-90 93.9 35.3)">2</text>
<text x="95.7" y="35.3" transform="rotate(-90 95.7 35.3)">1</text>
<text x="129.2" y="35.1" transform="rotate(-90 129.2 35.1)">Strobe</text>
<text x="131.1" y="32.9" transform="rotate(-90 131.1 32.9)">V+</text>
<text x="132.9" y="35.4" transform="rotate(-90 132.9 35.4)">Output</text>
<text x="134.8" y="35" transform="rotate(-90 134.8 35)">Offset</text>
<text x="160.8" y="35.1" transform="rotate(-90 160.8 35.1)">Strobe</text>
<text x="162.7" y="32.9" transform="rotate(-90 162.7 32.9)">V+</text>
<text x="164.5" y="35.4" transform="rotate(-90 164.5 35.4)">Output</text>
<text x="166.4" y="35" transform="rotate(-90 166.4 35)">Offset</text>
<text x="249.2" y="30">1</text>
<text x="249.2" y="33.7">2</text>
<text x="129.2" y="41.2" transform="rotate(-90 129.2 41.2)">Offset</text>
<text x="131.1" y="41.2" transform="rotate(-90 131.1 41.2)">Input-</text>
<text x="132.9" y="41.2" transform="rotate(-90 132.9 41.2)">Input+</text>
<text x="134.8" y="41.2" transform="rotate(-90 134.8 41.2)">V-</text>
<text x="160.8" y="41.2" transform="rotate(-90 160.8 41.2)">Offset</text>
<text x="162.7" y="41.2" transform="rotate(-90 162.7 41.2)">Input-</text>
<text x="164.5" y="41.2" transform="rotate(-90 164.5 41.2)">Input+</text>
<text x="166.4" y="41.2" transform="rotate(-90 166.4 41.2)">V-</text>
<text x="128.3" y="44.8" transform="rotate(-90 128.3 44.8)">1</text>
<text x="130.1" y="44.8" transform="rotate(-90 130.1 44.8)">2</text>
<text x="132" y="44.8" transform="rotate(-90 132 44.8)">3</text>
<text x="133.9" y="44.8" transform="rotate(-90 133.9 44.8)">4</text>
<text x="159.9" y="44.8" transform="rotate(-90 159.9 44.8)">1</text>
<text x="161.7" y="44.8" transform="rotate(-90 161.7 44.8)">2</text>
<text x="163.6" y="44.8" transform="rotate(-90 163.6 44.8)">3</text>
<text x="165.5" y="44.8" transform="rotate(-90 165.5 44.8)">4</text>
<text x="20.5" y="59.8">3</text>
<text x="20.5" y="63.5">1</text>
<text x="20.5" y="61.6">2</text>
<text x="68.7" y="60.7">1</text>
<text x="68.7" y="62.6">2</text>
<text x="68.7" y="64.4">3</text>
<text x="72.3" y="61.6">Aout</text>
<text x="72.3" y="63.5">Ain-</text>
<text x="72.3" y="65.3">Ain+</text>
<text x="77.6" y="63.5">Bout</text>
<text x="77.8" y="65.3">Bin-</text>
<text x="78.7" y="61.6">V+</text>
<text x="83.6" y="64.4">6</text>
<text x="83.6" y="62.6">7</text>
<text x="83.6" y="60.7">8</text>
<text x="68.7" y="66.3">4</text>
<text x="72.3" y="67.2">V-</text>
<text x="77.4" y="67.2">Bin+</text>
<text x="83.6" y="66.3">5</text>
<text x="140.4" y="70.6" transform="rotate(-90 140.4 70.6)">3</text>
<text x="142.2" y="70.6" transform="rotate(-90 142.2 70.6)">2</text>
<text x="144.1" y="70.6" transform="rotate(-90 144.1 70.6)">1</text>
<text x="18.6" y="76.5">1</text>
<text x="5.3" y="80.4">B</text>
<text x="18.6" y="80.2">2</text>
<text x="193.3" y="83">1</text>
<text x="196.9" y="83.9">Output1</text>
<text x="203.7" y="83.9">Vcc+</text>
<text x="210.1" y="83">8</text>
<text x="289.9" y="80.4">B</text>
<text x="193.3" y="84.9">2</text>
<text x="193.3" y="86.7">3</text>
<text x="193.3" y="88.6">4</text>
<text x="196.9" y="85.8">Input1-Output2</text>
<text x="196.9" y="87.6">Input1+Input2-</text>
<text x="196.9" y="89.5">Vcc-</text>
<text x="202" y="89.5">Input2+</text>
<text x="210.1" y="88.6">5</text>
<text x="210.1" y="86.7">6</text>
<text x="210.1" y="84.9">7</text>
<text x="252.7" y="100.6">1</text>
<text x="252.7" y="102.5">2</text>
<text x="252.7" y="104.4">3</text>
<text x="252.7" y="106.2">4</text>
<text x="252.7" y="108.1">5</text>
<text x="252.7" y="109.9">6</text>
<text x="252.7" y="111.8">7</text>
<text x="252.7" y="113.6">8</text>
<text x="159.8" y="125.7">1</text>
<text x="176.6" y="125.7">16</text>
<text x="221.2" y="125.7">1</text>
<text x="238" y="125.7">16</text>
<text x="159.8" y="127.6">2</text>
<text x="159.8" y="129.4">3</text>
<text x="159.8" y="131.3">4</text>
<text x="163.4" y="126.6">A0</text>
<text x="163.4" y="128.5">En</text>
<text x="163.4" y="130.4">Vss</text>
<text x="170.2" y="130.4">VDD</text>
<text x="170.2" y="128.5">GND</text>
<text x="171.8" y="126.6">A1</text>
<text x="176.6" y="131.3">13</text>
<text x="176.6" y="129.4">14</text>
<text x="176.6" y="127.6">15</text>
<text x="221.2" y="127.6">2</text>
<text x="221.2" y="129.4">3</text>
<text x="221.2" y="131.3">4</text>
<text x="224.8" y="126.6">A0</text>
<text x="224.8" y="128.5">En</text>
<text x="224.8" y="130.4">Vss</text>
<text x="231.6" y="130.4">VDD</text>
<text x="231.6" y="128.5">GND</text>
<text x="233.2" y="126.6">A1</text>
<text x="238" y="131.3">13</text>
<text x="238" y="129.4">14</text>
<text x="238" y="127.6">15</text>
<text x="5.3" y="132">C</text>
<text x="159.8" y="133.1">5</text>
<text x="159.8" y="135">6</text>
<text x="159.8" y="136.9">7</text>
<text x="163.4" y="132.2">S1A</text>
<text x="163.4" y="134.1">S2A</text>
<text x="163.4" y="135.9">S3A</text>
<text x="163.4" y="137.8">S4A</text>
<text x="170.9" y="137.8">S4B</text>
<text x="170.9" y="135.9">S3B</text>
<text x="170.9" y="134.1">S2B</text>
<text x="170.9" y="132.2">S1B</text>
<text x="176.6" y="136.9">10</text>
<text x="176.6" y="135">11</text>
<text x="176.6" y="133.1">12</text>
<text x="221.2" y="133.1">5</text>
<text x="221.2" y="135">6</text>
<text x="221.2" y="136.9">7</text>
<text x="224.8" y="132.2">S1A</text>
<text x="224.8" y="134.1">S2A</text>
<text x="224.8" y="135.9">S3A</text>
<text x="224.8" y="137.8">S4A</text>
<text x="232.3" y="137.8">S4B</text>
<text x="232.3" y="135.9">S3B</text>
<text x="232.3" y="134.1">S2B</text>
<text x="232.3" y="132.2">S1B</text>
<text x="238" y="136.9">10</text>
<text x="238" y="135">11</text>
<text x="238" y="133.1">12</text>
<text x="289.9" y="132">C</text>
<text x="159.8" y="138.8">8</text>
<text x="163.4" y="139.7">DA</text>
<text x="171.5" y="139.7">DB</text>
<text x="176.6" y="138.8">9</text>
<text x="221.2" y="138.8">8</text>
<text x="224.8" y="139.7">DA</text>
<text x="232.9" y="139.7">DB</text>
<text x="238" y="138.8">9</text>
<text x="57.5" y="172.2">1</text>
<text x="61.1" y="173.1">Aout</text>
<text x="67.5" y="173.1">V+</text>
<text x="72.5" y="172.2">8</text>
<text x="57.5" y="174.1">2</text>
<text x="57.5" y="175.9">3</text>
<text x="57.5" y="177.8">4</text>
<text x="61.1" y="175">Ain-</text>
<text x="61.1" y="176.8">Ain+</text>
<text x="61.1" y="178.7">V-</text>
<text x="66.3" y="178.7">Bin+</text>
<text x="66.4" y="175">Bout</text>
<text x="66.7" y="176.8">Bin-</text>
<text x="72.5" y="177.8">5</text>
<text x="72.5" y="175.9">6</text>
<text x="72.5" y="174.1">7</text>
<text x="5.3" y="183.6">D</text>
<text x="223" y="183.3">1</text>
<text x="223" y="185.2">2</text>
<text x="226.7" y="184.3">Aout</text>
<text x="233.1" y="184.3">V+</text>
<text x="238" y="185.2">7</text>
<text x="238" y="183.3">8</text>
<text x="289.8" y="183.6">D</text>
<text x="223" y="187.1">3</text>
<text x="223" y="188.9">4</text>
<text x="226.7" y="186.1">Ain-</text>
<text x="226.7" y="188">Ain+</text>
<text x="226.7" y="189.8">V-</text>
<text x="231.8" y="189.8">Bin+</text>
<text x="232" y="186.1">Bout</text>
<text x="232.2" y="188">Bin-</text>
<text x="238" y="188.9">5</text>
<text x="238" y="187.1">6</text>
<text x="21.6" y="206.6">1</text>
<text x="57.6" y="206.6">2</text>
<text x="93.7" y="206.6">3</text>
<text x="129.7" y="206.6">4</text>
<text x="165.8" y="206.6">5</text>
<text x="201.8" y="206.6">6</text>
<text x="237.8" y="206.6">7</text>
<text x="273.9" y="206.6">8</text>
</g>
<g font-size="1.7" fill="#262626">
<text x="91.5" y="16.1">GND</text>
<text x="128.7" y="17.9">K4_4</text>
<text x="158.4" y="17.9">Esignal</text>
<text x="34.1" y="19.8">V+5</text>
<text x="128.8" y="21.7">VCC</text>
<text x="160.4" y="21.7">VCC</text>
<text x="203.4" y="23.5">V+5</text>
<text x="216.1" y="25.4">K2_C</text>
<text x="80.9" y="30">Vee</text>
<text x="101.1" y="30">VCC</text>
<text x="226.1" y="30.9">V+</text>
<text x="251.7" y="39.3">V+5</text>
<text x="206.8" y="42.1">K3_1</text>
<text x="206.8" y="47.7">K3_2</text>
<text x="219.8" y="45.8">Isignal</text>
<text x="132.9" y="51.4">Vee</text>
<text x="164.5" y="51.4">Vee</text>
<text x="206.8" y="53.2">K3_3</text>
<text x="31.9" y="58.8">AD</text>
<text x="86" y="58.8">VCC</text>
<text x="89.6" y="55.1">CEBack</text>
<text x="206.8" y="58.8">K3_4</text>
<text x="272.2" y="57">V+5</text>
<text x="128.7" y="64.4">CE</text>
<text x="141.3" y="61" transform="rotate(-90 141.3 61)">RE</text>
<text x="149.1" y="64.4">WE</text>
<text x="226.3" y="62.6">V-</text>
<text x="64.1" y="70">Vee</text>
<text x="111.9" y="70">K1_C</text>
<text x="130.9" y="68.1">V+5</text>
<text x="212.5" y="81.1">VCC</text>
<text x="227.2" y="84.9">IBack</text>
<text x="188.7" y="92.3">Vee</text>
<text x="242.1" y="99.7">K1_C</text>
<text x="242.1" y="101.6">K2_C</text>
<text x="39.7" y="108.1">V+</text>
<text x="97" y="122">CEctr</text>
<text x="152.8" y="131.3">K3_1</text>
<text x="180.7" y="131.3">K3_1</text>
<text x="186.7" y="127.6">V+5</text>
<text x="209" y="128.5">V+5</text>
<text x="214.2" y="131.3">K4_1</text>
<text x="248.1" y="127.6">V+5</text>
<text x="258.8" y="127.6">Esignal</text>
<text x="39.7" y="135.9">V-</text>
<text x="152.8" y="133.1">K3_2</text>
<text x="152.8" y="135">K3_3</text>
<text x="152.8" y="136.9">K3_4</text>
<text x="180.7" y="133.1">K3_2</text>
<text x="180.7" y="135">K3_3</text>
<text x="180.7" y="136.9">K3_4</text>
<text x="201.2" y="136.9">K4_4</text>
<text x="214.2" y="133.1">K4_2</text>
<text x="214.2" y="135">K4_3</text>
<text x="255.1" y="135">IBack</text>
<text x="152.8" y="138.8">Isignal</text>
<text x="214.2" y="138.8">AD</text>
<text x="242.1" y="138.8">CEBackR53</text>
<text x="69.1" y="162.9">K4_3</text>
<text x="74.8" y="170.3">VCC</text>
<text x="13.3" y="175.9">Esignal</text>
<text x="217.9" y="174.1">K4_1</text>
<text x="52.9" y="181.5">Vee</text>
<text x="93.3" y="181.5">K4_4</text>
<text x="240.4" y="181.5">VCC</text>
<text x="253.3" y="185.2">K4_2</text>
<text x="173.3" y="187.1">Isignal</text>
<text x="218.4" y="192.6">Vee</text>
</g>
<g font-size="1.7" fill="#0e0e0e">
<text x="24.5" y="19.8">J52</text>
<text x="87.5" y="22.4">C4</text>
<text x="100.6" y="22.4">C3</text>
<text x="208.4" y="21.5">K2</text>
<text x="24.5" y="29.1">LOADER</text>
<text x="44.7" y="24.3">C5</text>
<text x="44.7" y="26.1">0.1uF</text>
<text x="87.5" y="24.3">0.1uF</text>
<text x="100.6" y="24.3">0.1uF</text>
<text x="247.7" y="27.2">J6</text>
<text x="136.1" y="30.9">U7</text>
<text x="136.1" y="32.8">CA3140</text>
<text x="167.7" y="30.9">U8</text>
<text x="167.7" y="32.8">CA3140</text>
<text x="197.3" y="30.2">R69</text>
<text x="197.3" y="33.6">200</text>
<text x="197.3" y="35.8">R68</text>
<text x="208.4" y="34.5">Relay-SPST</text>
<text x="260.5" y="31.2">K3</text>
<text x="89.6" y="40.2">J51</text>
<text x="197.3" y="39.1">200</text>
<text x="197.3" y="41.4">R67</text>
<text x="233.2" y="36.3">Q5</text>
<text x="233.2" y="38.2">D882</text>
<text x="247.7" y="36.5">OUT1</text>
<text x="271.7" y="37.8">Q7</text>
<text x="89.6" y="42.1">DC OUT</text>
<text x="197.3" y="44.7">1K</text>
<text x="197.3" y="46.9">R66</text>
<text x="260.5" y="44.2">Relay-SPST</text>
<text x="270" y="42.1">8050</text>
<text x="274.5" y="47.5">R610</text>
<text x="197.3" y="50.3">10K</text>
<text x="197.3" y="52.5">R65</text>
<text x="233.2" y="51.2">Q6</text>
<text x="233.2" y="53.1">D772</text>
<text x="274.5" y="49.3">5K</text>
<text x="17" y="57">J9</text>
<text x="46.6" y="59.9">R10</text>
<text x="55.9" y="54.4">R12</text>
<text x="55.9" y="57.7">10K</text>
<text x="70.8" y="54.4">R13</text>
<text x="71" y="58.8">U1</text>
<text x="74.7" y="57">10K</text>
<text x="197.3" y="55.8">100K</text>
<text x="197.3" y="58.1">R64</text>
<text x="46.6" y="63.3">20K</text>
<text x="94.1" y="62.7">C10</text>
<text x="121" y="62.7">K1</text>
<text x="197.3" y="61.4">1M</text>
<text x="197.3" y="63.7">R63</text>
<text x="225.2" y="65.5">R62</text>
<text x="17" y="66.3">AD/DA</text>
<text x="71" y="70">NE4558</text>
<text x="94.1" y="67.9">104</text>
<text x="166" y="69.8">D1</text>
<text x="166" y="71.6">4148</text>
<text x="177.2" y="69.8">D2</text>
<text x="177.2" y="71.6">4148</text>
<text x="197.3" y="67">10M</text>
<text x="198.2" y="70.2">C60</text>
<text x="218.7" y="69.8">R61</text>
<text x="218.7" y="71.6">10K</text>
<text x="225.2" y="68.9">510</text>
<text x="17" y="73.7">J10</text>
<text x="121" y="75.7">Relay-SPST</text>
<text x="138" y="75.6">J1</text>
<text x="138" y="77.4">DC OUT</text>
<text x="198.2" y="75.4">39pF</text>
<text x="17" y="83">DA2</text>
<text x="46.6" y="78.5">R11</text>
<text x="46.6" y="81.9">10K</text>
<text x="195.6" y="81.1">U6</text>
<text x="223.3" y="86">R60</text>
<text x="223.3" y="89.3">10K</text>
<text x="195.6" y="92.3">TL082</text>
<text x="84.8" y="97.7">R15</text>
<text x="84.8" y="99.5">510</text>
<text x="251.4" y="97.9">J16</text>
<text x="67.1" y="106.6">Q4</text>
<text x="38.1" y="112.5">Q1</text>
<text x="69.1" y="110.9">8550</text>
<text x="20.6" y="119.4">R14</text>
<text x="38.1" y="114.4">D882</text>
<text x="52.2" y="117.6">R16</text>
<text x="251.4" y="116.4">Header 8</text>
<text x="20.6" y="122.8">510</text>
<text x="52.2" y="120.9">1K</text>
<text x="52.2" y="125">R17</text>
<text x="74.5" y="121.3">R18</text>
<text x="74.5" y="124.6">12</text>
<text x="162.1" y="123.9">U4</text>
<text x="223.5" y="123.9">U5</text>
<text x="38.1" y="129.3">Q2</text>
<text x="38.1" y="131.1">D772</text>
<text x="52.2" y="128.3">1K</text>
<text x="67.1" y="137.5">Q3</text>
<text x="206.6" y="136.1">R50</text>
<text x="247.7" y="136.9">R52</text>
<text x="247.7" y="133.1">R51</text>
<text x="251.4" y="136.9">10K CEctr</text>
<text x="251.4" y="133.1">10K</text>
<text x="256.8" y="133.7">R54</text>
<text x="260.7" y="133.1">5K</text>
<text x="67.1" y="139.3">8050</text>
<text x="162.1" y="142.5">ADG409</text>
<text x="206.6" y="139.5">10K</text>
<text x="223.5" y="142.5">ADG409</text>
<text x="251.4" y="138.8">30K</text>
<text x="38.2" y="153.8">C20</text>
<text x="38.2" y="159">474</text>
<text x="39.2" y="162.2">R23</text>
<text x="39.2" y="165.5">10K</text>
<text x="52.2" y="162.2">R24</text>
<text x="52.2" y="165.5">10K</text>
<text x="61.5" y="162.2">R25</text>
<text x="61.5" y="165.5">10K</text>
<text x="91.3" y="164.6">D3</text>
<text x="103.5" y="164.6">Z1</text>
<text x="115.4" y="165.9">R28</text>
<text x="130.3" y="162.5">LED3</text>
<text x="210.5" y="166.6">C31</text>
<text x="59.8" y="170.3">U2</text>
<text x="91.3" y="170.5">4001</text>
<text x="103.5" y="170.5">10V</text>
<text x="115.4" y="169.2">300</text>
<text x="130.3" y="170.5">0VF</text>
<text x="197.3" y="173.3">R32</text>
<text x="210.3" y="173.3">R33</text>
<text x="213.1" y="170.2">474</text>
<text x="20.6" y="175.2">R21</text>
<text x="20.6" y="178.5">30K</text>
<text x="39.2" y="175.2">R22</text>
<text x="39.2" y="178.5">30K</text>
<text x="85.7" y="177">R26</text>
<text x="87.7" y="179.6">10K</text>
<text x="102.4" y="179.5">D4</text>
<text x="197.3" y="176.7">10K</text>
<text x="210.3" y="176.7">10K</text>
<text x="30.8" y="183.2">R20</text>
<text x="30.8" y="185">30K</text>
<text x="48.5" y="184.1">C21</text>
<text x="48.5" y="186">474</text>
<text x="59.8" y="181.5">NE4558</text>
<text x="82.1" y="183.3">R27</text>
<text x="85.7" y="184.1">10K</text>
<text x="102.4" y="185.4">4001</text>
<text x="225.4" y="181.5">U3</text>
<text x="178.7" y="186.3">R30</text>
<text x="178.7" y="189.7">30K</text>
<text x="191.7" y="186.3">R31</text>
<text x="191.7" y="189.7">30K</text>
<text x="201" y="191.5">C30</text>
<text x="249.4" y="186.3">R34</text>
<text x="249.5" y="190.8">R35</text>
<text x="253.3" y="187.1">10K</text>
<text x="201" y="193.4">474</text>
<text x="225.4" y="192.6">NE4558</text>
<text x="249.4" y="193.4">10K</text>
</g>
</svg>
